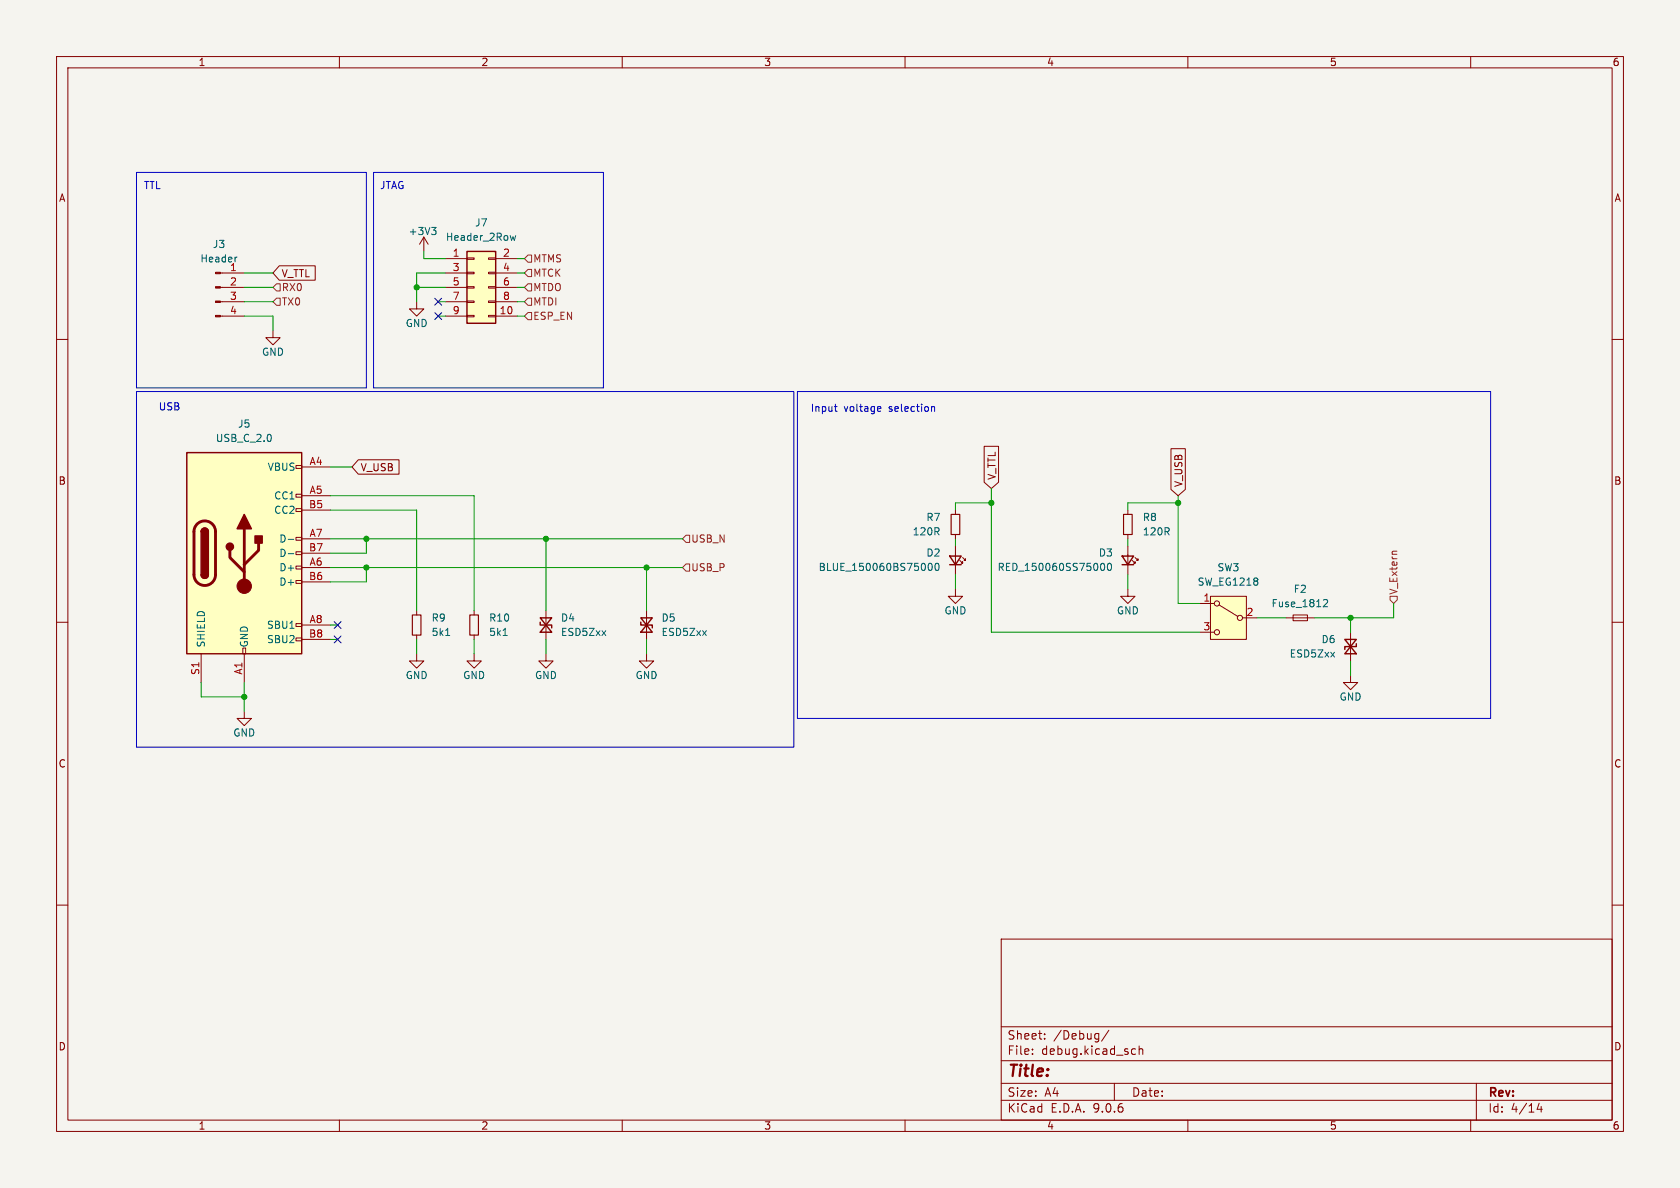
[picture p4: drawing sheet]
<svg xmlns="http://www.w3.org/2000/svg" width="297mm" height="210mm" viewBox="0 0 297 210" stroke-linecap="round" stroke-linejoin="round" font-family="sans-serif">
<path d="M0 0h297v210h-297z" fill="#f5f4ef" stroke="#f5f4ef" stroke-width=".18"/>
<g fill="none" stroke="#840000" stroke-width=".18">
<path d="M10 10h277v190h-277zM12 12h273v186h-273zM60 10v2M110 10v2M160 10v2M210 10v2M260 10v2M39 48.3h4.2M39 50.8h4.2M39 53.3h4.2M39 55.9h4.2M73.7 53.3v1.3h-1.3l1.3 1.3 1.2-1.3h-1.2"/>
<path d="M74.9 41.9l-.7 1.3M74.9 41.9l.8 1.3M74.9 41.9v2.6M10 60h2M285 60h2M168.9 90.2v.7M168.9 94.5v.8M10 110h2M73.7 115.6v1.2h-1.3l1.3 1.3 1.2-1.3h-1.2M73.7 108v.7M73.7 112.3v.7M83.8 115.6v1.2h-1.3l1.3 1.3 1.3-1.3h-1.3"/>
<path d="M96.5 108v5M114.3 108v5M227.3 109.2h5.1M228.6 108.7h2.5v1h-2.5zM238.8 119.4v1.3h1.2l-1.2 1.2-1.3-1.2h1.3M285 110h2M10 160h2M177 166h108v32h-108zM285 160h2M60 198v2M110 198v2M160 198v2"/>
<path d="M177 194.5h108M177 191.5h108M177 187.5h108M177 181.5h108M182.5 186.3v.1M182.5 185.5v.1M184.7 183.6v.1M184.7 182.8v.1M196 182.1l-1.3 2M197 191.5v3M200.3 185.4l.4 .1M200.7 186.3l-.4 .1"/>
<path d="M201.4 185.5l.2-.1 .4 .1v.9M201.4 184.9v1.5M210 198v2M260 198v2M261 191.5v6.5M272.1 195l-.4 1.1h1M272.5 195.6v1"/>
</g>
<g fill="#840000" stroke="#840000" stroke-width=".18">
<path d="M38.1 48.1h.9v.3h-.9z"/>
<path d="M38.1 50.7h.9v.2h-.9z"/>
<path d="M38.1 53.2h.9v.3h-.9z"/>
<path d="M38.1 55.8h.9v.2h-.9z"/>
</g>
<path d="M41.9 45.5h-.2M76.3 40.2h.8l-.4 .5M76.8 40.7l.3 .2v.3l-.3 .3M78.8 112.3h.7M234 106.1l.5-.1 .2 .4-.8 .9h.8" fill="none" stroke="#006464" stroke-width=".18"/>
<path d="M168.1 90.9h1.6v3.6h-1.6zM72.9 108.7h1.5v3.6h-1.5z" fill="none" stroke="#840000" stroke-width=".2"/>
<path d="M95.5 109.2h2l-2 2.6h2zM95.5 110v.5h2v.5M113.3 109.2h2l-2 2.6h2zM113.3 110v.5h2v.5" fill="none" stroke="#840000" stroke-width=".25"/>
<path d="M82.5 44.5h5.1v12.7h-5.1z" fill="#ffffc2"/>
<path d="M82.5 44.5h5.1v12.7h-5.1zM198.4 98.3h2l-1 1.5zM198.4 99.8h2M237.7 113l2.1 2.6h-2.1l2.1-2.6zM239.8 113.8v.5h-2.1v.5" fill="none" stroke="#840000" stroke-width=".25"/>
<g fill="none" stroke="#840000" stroke-width=".18">
<path d="M78.7 45.7h3.8M78.7 48.3h3.8M78.7 50.8h3.8M78.7 53.3h3.8M78.7 55.9h3.8M82.5 45.6h1.3v.2h-1.3zM82.5 48.1h1.3v.3h-1.3zM82.5 50.7h1.3v.2h-1.3zM82.5 53.2h1.3v.3h-1.3zM82.5 55.8h1.3v.2h-1.3zM86.4 45.6h1.2v.2h-1.2zM86.4 48.1h1.2v.3h-1.2z"/>
<path d="M86.4 50.7h1.2v.2h-1.2zM86.4 53.2h1.2v.3h-1.2zM86.4 55.8h1.2v.2h-1.2zM87.6 45.7h3.8M87.6 48.3h3.8M87.6 50.8h3.8M87.6 53.3h3.8M87.6 55.9h3.8M199.4 96.5v5.1M200.2 99.1l.5 .5v-.3v.3h-.3M200.7 98.6l.5 .5v-.3v.3h-.3M83.8 108v.7"/>
<path d="M83.8 112.3v.7M96.5 115.6v1.2h-1.3l1.3 1.3 1.3-1.3h-1.3M114.3 115.6v1.2h-1.3l1.3 1.3 1.3-1.3h-1.3M199.4 104.1v1.3h1.3l-1.3 1.3-1.3-1.3h1.3M238.8 111.8v5M43.2 125.7v1.3h-1.3l1.3 1.3 1.2-1.3h-1.2"/>
</g>
<path d="M91.2 41.6l-.3 .9-.2-.6-.3 .6M194.7 99.7l.2-.1a.68 .68 0 0 1 .4 .6 .68 .68 0 0 1-.4 .6l-.2-.1M195.9 99.7l.2-.1a.68 .68 0 0 1 .4 .6 .68 .68 0 0 1-.4 .6l-.2-.1-.1-.3zM89 112.3h.7" fill="none" stroke="#006464" stroke-width=".18"/>
<path d="M83.1 108.7h1.5v3.6h-1.5z" fill="none" stroke="#840000" stroke-width=".2"/>
<path d="M33 80h20.3v35.6h-20.3z" fill="#ffffc2"/>
<g fill="none" stroke="#840000" stroke-width=".18">
<path d="M52.3 82.3h1v.5h-1zM52.3 87.4h1v.5h-1zM52.3 89.9h1v.5h-1zM52.3 95h1v.5h-1zM52.3 97.5h1v.5h-1zM53.3 82.6h5.1M53.3 87.6h5.1M53.3 90.2h5.1M53.3 95.3h5.1M53.3 97.8h5.1M35.6 115.6v5.1M42.9 114.6h.5v1h-.5z"/>
<path d="M43.2 115.6v5.1M52.3 100.1h1v.5h-1zM52.3 102.6h1v.5h-1zM52.3 110.2h1v.5h-1zM52.3 112.8h1v.5h-1zM53.3 100.3h5.1M53.3 102.9h5.1M53.3 110.5h5.1M53.3 113h5.1"/>
</g>
<path d="M33 80h20.3v35.6h-20.3zM35.6 94a.64 .64 0 0 1 .6-.7 .64 .64 0 0 1 .6 .7M35.6 101.6a.64 .64 0 0 0 .6 .6 .64 .64 0 0 0 .6-.6" fill="none" stroke="#840000" stroke-width=".25"/>
<path d="M34.8 92.6a1.9 1.9 0 0 1 2.1-.4 1.9 1.9 0 0 1 1.2 1.8v7.6a1.91 1.91 0 0 1-1.9 1.9 1.91 1.91 0 0 1-1.9-1.9v-7.8l.2-.6zM40.6 97.3v1.3l2.6 2.5M43.2 93.5v10.1M45.7 96v1.3l-2.5 2.5" fill="none" stroke="#840000" stroke-width=".51"/>
<g fill="#840000" stroke="#840000" stroke-width=".25">
<path d="M35.6 94h1.2v7.6h-1.2z"/>
<path d="M35.7 93.5a.64 .64 0 0 1 .7-.1 .64 .64 0 0 1 .4 .6h-1.2z"/>
<path d="M35.6 101.6h1.2a.64 .64 0 0 1-.6 .6 .64 .64 0 0 1-.6-.6z"/>
<path d="M43.2 90.9l1.2 2.6h-2.5z"/>
<path d="M45.1 94.7h1.3v1.3h-1.3z"/>
<circle cx="40.6" cy="96.6" r=".63"/>
</g>
<circle cx="43.2" cy="103.6" r="1.27" fill="#840000" stroke="#840000" stroke-width=".18"/>
<path d="M47.9 77v.8M51 95.3h.9M51 97.9h.9" fill="none" stroke="#006464" stroke-width=".18"/>
<path d="M214 105.4h6.3v7.6h-6.3z" fill="#ffffc2"/>
<g fill="none" stroke="#840000" stroke-width=".18">
<path d="M48.3 58.4v1.3h-1.3l1.3 1.3 1.2-1.3h-1.2M49.4 47h6.3v2.5h-6.3l-1.1-1.2zM174 78.9h2.5v6.3l-1.2 1.2-1.3-1.2zM207 79.3h2.6v7.2l-1.3 1.1-1.3-1.1zM63.3 81.3h7.2v2.5h-7.2l-1.1-1.2zM168.9 96.5v5.1M169.7 99.1l.5 .5v-.3v.3h-.3M170.2 98.6l.5 .5v-.3v.3h-.3M199.4 90.2v.7M199.4 94.5v.8M168.9 104.1v1.3h1.3l-1.3 1.3-1.3-1.3h1.3M212.1 106.7h2.5"/>
<path d="M212.1 111.8h2.5M214 105.4h6.3v7.6h-6.3zM215.5 106.9l3.3 2.1M219.7 109.2h2.5"/>
<circle cx="215.1" cy="111.8" r=".46"/>
<circle cx="215.1" cy="106.7" r=".46"/>
<circle cx="219.2" cy="109.2" r=".46"/>
</g>
<path d="M198.6 90.9h1.6v3.6h-1.6z" fill="none" stroke="#840000" stroke-width=".2"/>
<path d="M167.9 98.3h2l-1 1.5zM167.9 99.8h2" fill="none" stroke="#840000" stroke-width=".25"/>
<path d="M164.2 99.7l.2-.1a.68 .68 0 0 1 .4 .6 .68 .68 0 0 1-.4 .6l-.2-.1-.1-.3zM165.4 99.7l.2-.1a.68 .68 0 0 1 .4 .6 .68 .68 0 0 1-.4 .6l-.2-.1-.1-.3z" fill="none" stroke="#006464" stroke-width=".18"/>
<path d="M48.9 50.2h.6v1.2h-.6l-.6-.6zM48.9 52.7h.6v1.3h-.6l-.6-.7zM93.3 47.6h.7v1.3h-.7l-.6-.6zM93.3 45.1h.7v1.3h-.7l-.6-.7zM93.3 52.7h.7v1.3h-.7l-.6-.7zM93.3 50.2h.7v1.2h-.7l-.6-.6zM93.3 55.2h.7v1.3h-.7l-.6-.6zM121.3 99.7h.6v1.3h-.6l-.7-.7zM121.3 94.6h.6v1.3h-.6l-.7-.6zM247 97.4l-.8 .1M245.7 105.4h1.3v.6l-.6 .7-.7-.7z" fill="none" stroke="#725600" stroke-width=".18"/>
<g fill="none" stroke="#009600" stroke-width=".18">
<path d="M43.2 48.3h5.1M43.2 50.8h5.1M43.2 55.9h5.1v2.5M43.2 53.3h5.1M73.7 50.8h5M74.9 44.5v1.2h3.8M77.5 53.3h1.2M77.5 55.9h1.2M78.7 48.3h-5v5M91.4 48.3h1.3M91.4 50.8h1.3M91.4 53.3h1.3"/>
<path d="M91.4 55.9h1.3M91.4 45.7h1.3M58.4 95.3h62.2M58.4 82.6h3.8M58.4 90.2h15.3v17.8M58.4 87.6h25.4v20.4M64.8 95.3v2.5h-6.4M96.5 95.3v12.7M168.9 95.3v1.2M175.3 86.4v25.4h36.8M175.3 88.9h-6.4v1.3M199.4 95.3v1.2"/>
<path d="M208.3 87.6v19.1h3.8M208.3 88.9h-8.9v1.3M58.4 113h1.3M58.4 100.3h62.2M58.4 110.5h1.3M64.8 100.3v2.6h-6.4M73.7 113v2.6M83.8 113v2.6M96.5 113v2.6M114.3 100.3v7.7M114.3 113v2.6M168.9 101.6v2.5"/>
<path d="M199.4 101.6v2.5M222.2 109.2h5.1M238.8 109.2v2.6M238.8 116.8v2.6M246.4 106.7v2.5h-14M35.6 120.7v2.5h7.6M43.2 120.7v5"/>
</g>
<path d="M76.9 52.7l1.2 1.2M76.9 55.3l1.2 1.2M78.1 52.7l-1.2 1.2M78.1 55.3l-1.2 1.2M59.1 109.9l1.2 1.2M59.1 112.4l1.2 1.2M60.3 109.9l-1.2 1.2M60.3 112.4l-1.2 1.2" fill="none" stroke="#000084" stroke-width=".18"/>
<path d="M24.1 30.5h40.7v38.1h-40.7zM66 30.5h40.7v38.1h-40.7zM24.1 69.2h116.2v62.9h-116.2zM141 69.2h122.5v57.8h-122.5zM147.5 71.9h.5M147.7 72.5l.3 .2M155.3 71.9h.4v.3l-.6 .1M155.7 72.7h-.4M164.7 72l.2-.1h.3v.8" fill="none" stroke="#0000c2" stroke-width=".18"/>
<g fill="#009600" stroke="#009600" stroke-width=".18">
<circle cx="73.7" cy="50.8" r=".46"/>
<circle cx="96.5" cy="95.3" r=".46"/>
<circle cx="208.3" cy="88.9" r=".46"/>
<circle cx="175.3" cy="88.9" r=".46"/>
<circle cx="238.8" cy="109.2" r=".46"/>
<circle cx="43.2" cy="123.2" r=".46"/>
<circle cx="114.3" cy="100.3" r=".46"/>
<circle cx="64.8" cy="100.3" r=".46"/>
<circle cx="64.8" cy="95.3" r=".46"/>
</g>
<text font-size="2.8" fill="#840000" x="178" y="190.9">Title:</text>
<g font-size="2.1" fill="#840000">
<text x="178" y="184">Sheet:</text>
<text x="186.2" y="184">/Debug/</text>
<text x="178" y="186.7">File:</text>
<text x="184.1" y="186.7">debug.kicad_sch</text>
<text x="178" y="196.9">KiCad</text>
<text x="178" y="194.1">Size:</text>
<text x="184.7" y="194.1">A4</text>
<text x="185.7" y="196.9">E.D.A.</text>
<text x="193.3" y="196.9">9.0.6</text>
<text x="200" y="194.1">Date:</text>
<text x="263" y="194.3">Rev:</text>
<text x="263" y="196.9">Id:</text>
<text x="267.1" y="196.9">4/14</text>
</g>
<g font-size="1.8" fill="#840000">
<text x="35" y="11.9">1</text>
<text x="85" y="11.9">2</text>
<text x="135" y="11.9">3</text>
<text x="185" y="11.9">4</text>
<text x="235" y="11.9">5</text>
<text x="285" y="11.9">6</text>
<text x="10.3" y="35.9">A</text>
<text x="285.3" y="35.9">A</text>
<text x="49.7" y="49.2">V_TTL</text>
<text x="63.7" y="83.5">V_USB</text>
<text x="10.3" y="85.9">B</text>
<text x="176.2" y="84.9" transform="rotate(-90 176.2 84.9)">V_TTL</text>
<text x="209.2" y="86.2" transform="rotate(-90 209.2 86.2)">V_USB</text>
<text x="285.3" y="85.9">B</text>
<text x="10.3" y="135.9">C</text>
<text x="285.3" y="135.9">C</text>
<text x="10.3" y="185.9">D</text>
<text x="285.3" y="185.9">D</text>
<text x="35" y="199.9">1</text>
<text x="85" y="199.9">2</text>
<text x="135" y="199.9">3</text>
<text x="185" y="199.9">4</text>
<text x="235" y="199.9">5</text>
<text x="285" y="199.9">6</text>
</g>
<g font-size="1.8" fill="#0000c2">
<text x="25.3" y="33.6">TTL</text>
<text x="67.1" y="33.6">JTAG</text>
<text x="28" y="72.7">USB</text>
<text x="143.2" y="73">Input</text>
<text x="149.2" y="73">voltage</text>
<text x="157.2" y="73">selection</text>
</g>
<g font-size="1.8" fill="#006464">
<text x="72.1" y="41.8">+3V3</text>
<text x="83.9" y="40.2">J7</text>
<text x="35.3" y="46.6">Header</text>
<text x="37.5" y="44">J3</text>
<text x="78.7" y="42.8">Header_2Row</text>
<text x="40.6" y="48">1</text>
<text x="71.6" y="58">GND</text>
<text x="46.2" y="63.1">GND</text>
<text x="42" y="75.8">J5</text>
<text x="38.1" y="78.3">USB_C_2.0</text>
<text x="47.2" y="83.4">VBUS</text>
<text x="48.4" y="88.5">CC1</text>
<text x="48.4" y="91">CC2</text>
<text x="161.3" y="94.8">120R</text>
<text x="163.7" y="92.3">R7</text>
<text x="201.9" y="92.3">R8</text>
<text x="201.9" y="94.8">120R</text>
<text x="49.3" y="96.1">D-</text>
<text x="49.3" y="98.7">D-</text>
<text x="49.3" y="101.2">D+</text>
<text x="144.6" y="101.1">BLUE_150060BS75000</text>
<text x="163.7" y="98.6">D2</text>
<text x="176.3" y="101.1">RED_150060SS75000</text>
<text x="194.2" y="98.6">D3</text>
<text x="215.1" y="101.2">SW3</text>
<text x="49.3" y="103.7">D+</text>
<text x="211.6" y="103.7">SW_EG1218</text>
<text x="224.7" y="107.5">Fuse_1812</text>
<text x="228.6" y="105">F2</text>
<text x="47.1" y="111.4">SBU1</text>
<text x="47.1" y="113.9">SBU2</text>
<text x="76.2" y="110.1">R9</text>
<text x="76.2" y="112.6">5k1</text>
<text x="86.4" y="112.6">5k1</text>
<text x="86.4" y="110.1">R10</text>
<text x="99.1" y="110.1">D4</text>
<text x="99.1" y="112.6">ESD5Zxx</text>
<text x="116.8" y="110.1">D5</text>
<text x="116.8" y="112.6">ESD5Zxx</text>
<text x="166.9" y="108.8">GND</text>
<text x="197.4" y="108.8">GND</text>
<text x="233.5" y="113.9">D6</text>
<text x="36.4" y="114.6" transform="rotate(-90 36.4 114.6)">SHIELD</text>
<text x="44" y="114.6" transform="rotate(-90 44 114.6)">GND</text>
<text x="227.9" y="116.4">ESD5Zxx</text>
<text x="71.6" y="120.2">GND</text>
<text x="81.8" y="120.2">GND</text>
<text x="94.5" y="120.2">GND</text>
<text x="112.3" y="120.2">GND</text>
<text x="236.7" y="124.1">GND</text>
<text x="41.1" y="130.4">GND</text>
</g>
<g font-size="1.8" fill="#a90000">
<text x="79.9" y="45.5">1</text>
<text x="88.8" y="45.5">2</text>
<text x="40.6" y="50.5">2</text>
<text x="40.6" y="53.1">3</text>
<text x="79.9" y="48">3</text>
<text x="79.9" y="50.5">5</text>
<text x="79.9" y="53.1">7</text>
<text x="88.8" y="48">4</text>
<text x="88.8" y="50.5">6</text>
<text x="88.8" y="53.1">8</text>
<text x="40.6" y="55.6">4</text>
<text x="79.9" y="55.6">9</text>
<text x="88.2" y="55.6">10</text>
<text x="54.6" y="82.3">A4</text>
<text x="54.5" y="89.9">B5</text>
<text x="54.6" y="87.4">A5</text>
<text x="54.6" y="95">A7</text>
<text x="54.5" y="97.5">B7</text>
<text x="54.6" y="100.1">A6</text>
<text x="54.5" y="102.6">B6</text>
<text x="212.7" y="106.4">1</text>
<text x="54.5" y="112.8">B8</text>
<text x="54.6" y="110.2">A8</text>
<text x="212.7" y="111.5">3</text>
<text x="220.3" y="109">2</text>
<text x="35.3" y="119.4" transform="rotate(-90 35.3 119.4)">S1</text>
<text x="42.9" y="119.4" transform="rotate(-90 42.9 119.4)">A1</text>
</g>
<g font-size="1.8" fill="#725600">
<text x="94.2" y="46.6">MTMS</text>
<text x="49.7" y="51.7">RX0</text>
<text x="94.2" y="49.1">MTCK</text>
<text x="94.2" y="51.7">MTDO</text>
<text x="49.7" y="54.2">TX0</text>
<text x="94.2" y="54.2">MTDI</text>
<text x="94.2" y="56.7">ESP_EN</text>
<text x="122.1" y="101.2">USB_P</text>
<text x="122.1" y="96.1">USB_N</text>
<text x="247.2" y="105.2" transform="rotate(-90 247.2 105.2)">V_Extern</text>
</g>
</svg>
